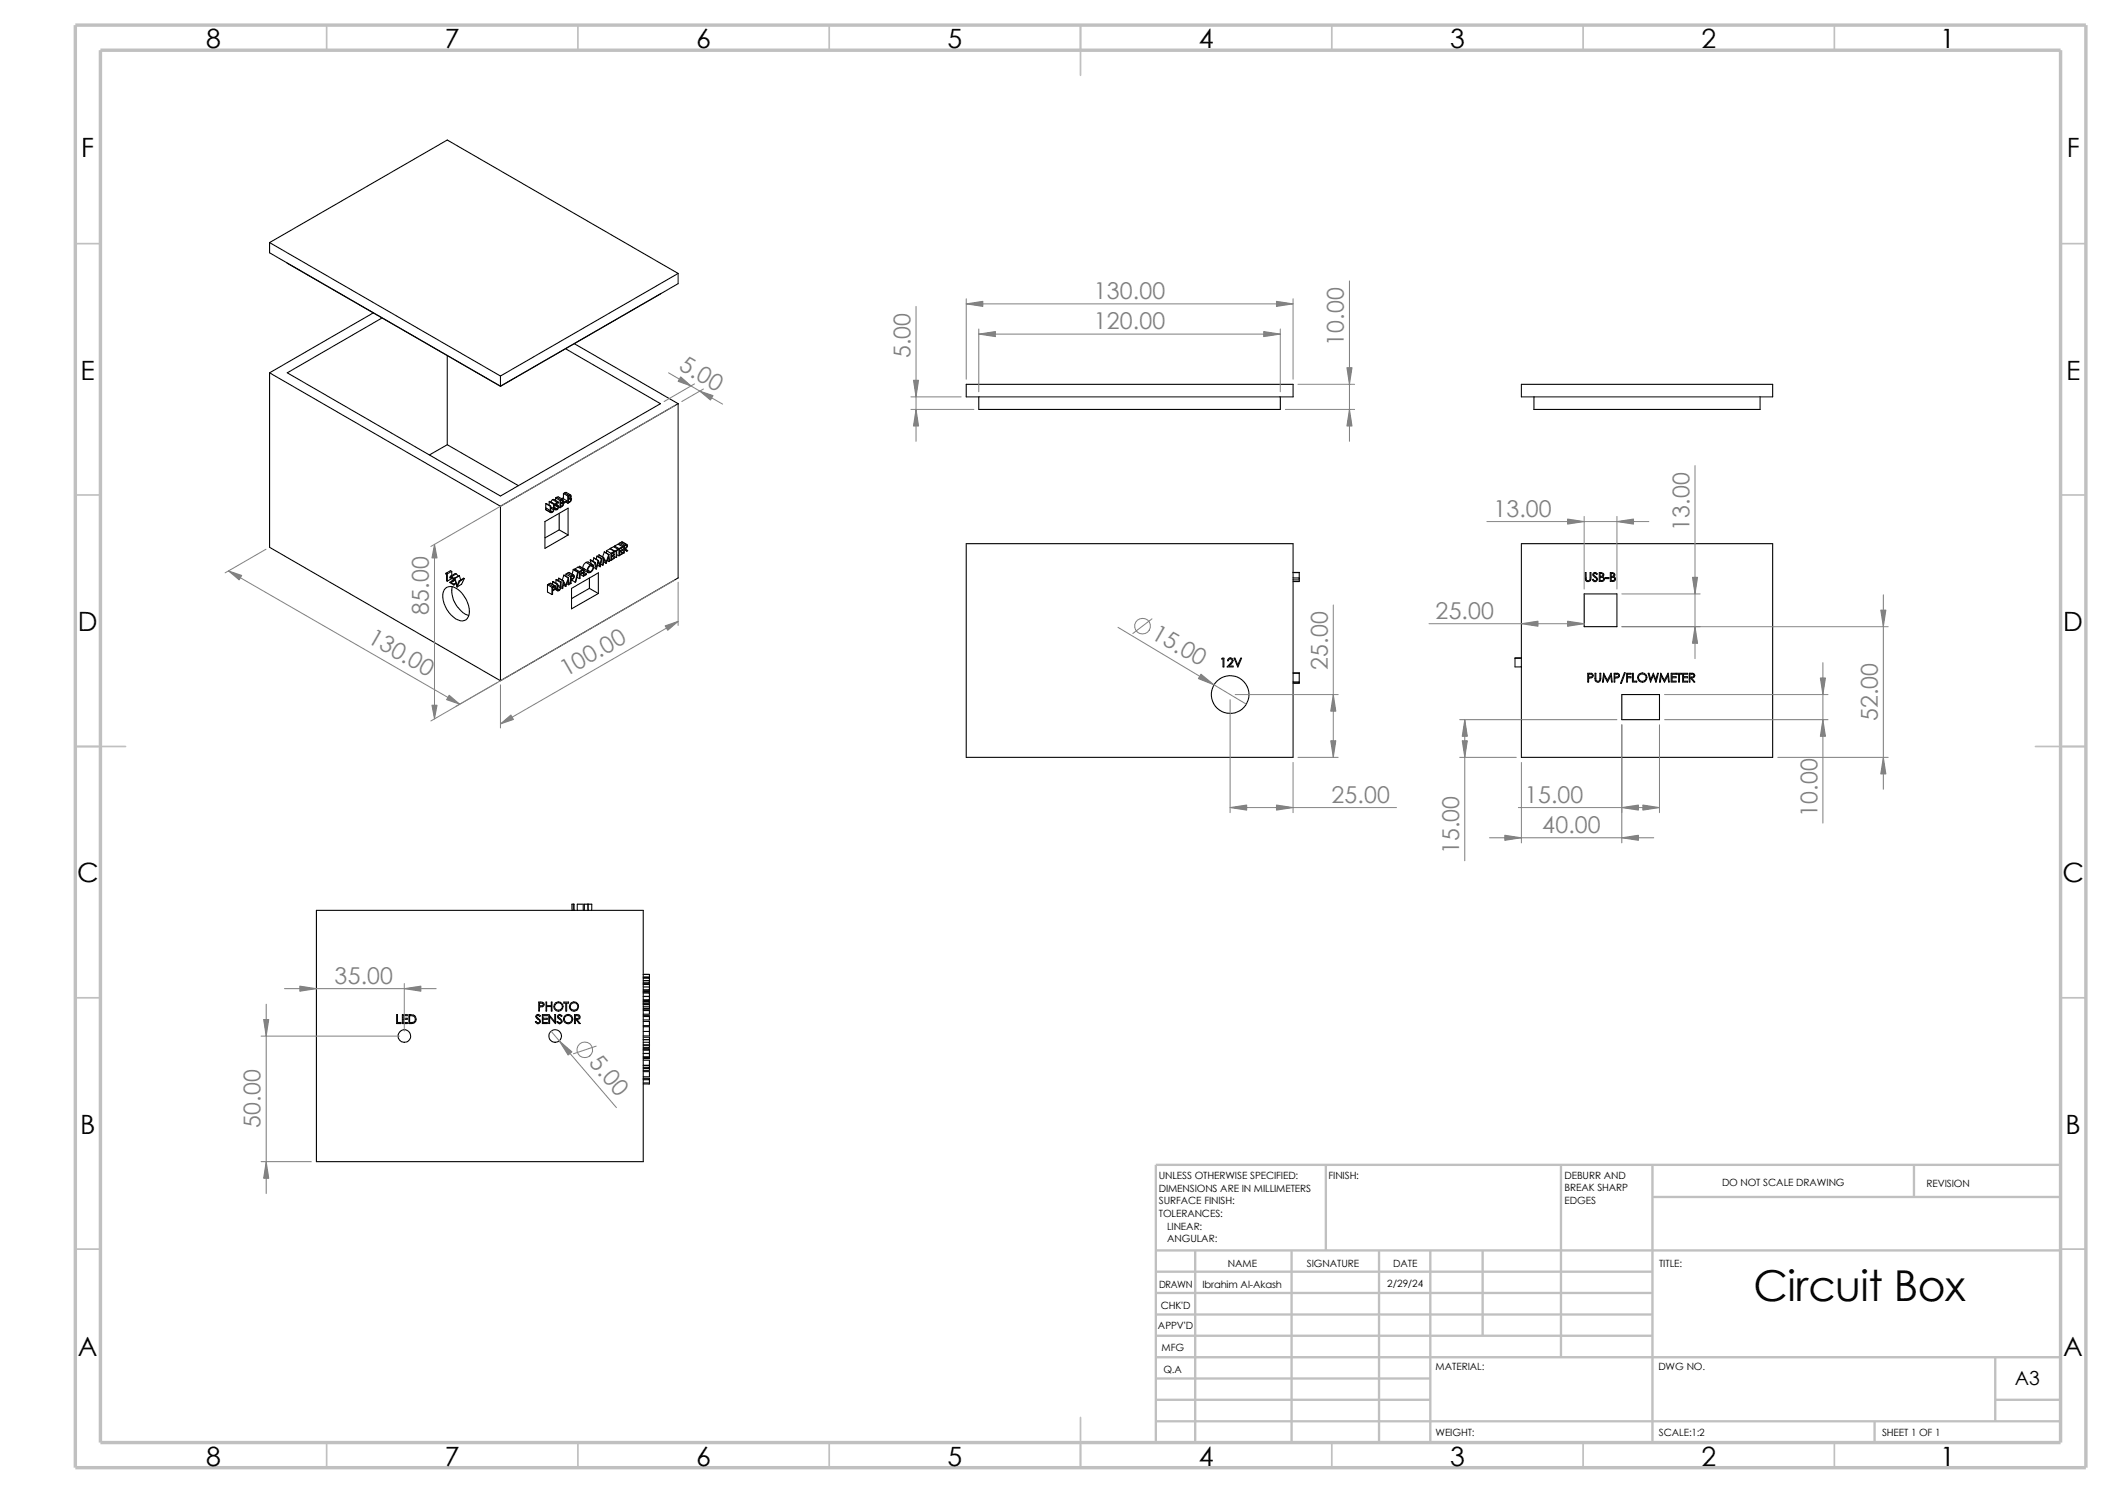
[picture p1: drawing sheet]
<svg xmlns="http://www.w3.org/2000/svg" width="420mm" height="297mm" viewBox="0 0 420 297" stroke-linecap="round" stroke-linejoin="round" font-family="sans-serif">
<g fill="none" stroke="#c0c0c0" stroke-width=".34">
<path d="M65 5v5M115 5v5M165 5v5M215 5v10M265 5v5M315 5v5M365 5v5M15 48.5h5M410 48.5h5M15 98.5h5M410 98.5h5M15 148.5h10"/>
<path d="M405 148.5h10M15 198.5h5M410 198.5h5M15 248.5h5M410 248.5h5M65 287v5M115 287v5M165 287v5M215 282v10M265 287v5M315 287v5M365 287v5"/>
</g>
<g fill="none" stroke="#c0c0c0" stroke-width=".47">
<path d="M263.8 231.7v17.1M310.6 231.7v38.3M328.8 231.7v55.3M328.8 238.1h81.2M380.8 231.7v6.4M410 231.7h-180v55.3M230 248.8h180M230 253h98.8M230 257.2h98.8M237.8 248.8v38.2M257 248.8v38.2M274.4 248.8v38.2"/>
<path d="M284.6 248.8v38.2M295 248.8v16.9M230 265.7h98.8M230 278.5h54.6M230 261.5h98.8M230 274.2h54.6M230 270h180M397 278.5h13M397 270v12.7M230 282.7h180M373 282.7v4.3"/>
</g>
<path d="M15 5h400v287h-400zM20 10h390v277h-390z" fill="none" stroke="#c0c0c0" stroke-width=".68" stroke-linecap="butt"/>
<g fill="none" stroke="#000" stroke-width=".21">
<path d="M53.6 48.3v2l46 26.5M53.6 48.3l46 26.5M53.6 48.3l35.4-20.4 45.9 26.5M57.1 52.4h.1M131.4 58.5h.1M134.9 54.4l-35.3 20.4M134.9 54.4v2l-35.3 20.4M53.6 74.2v34.7l46 26.5M53.6 74.2l46 26.5M74.3 62.2l-20.7 12M76 63.2l-18.9 11 42.5 24.5 31.8-18.4-18.9-10.9M89 70.7v17.8"/>
<path d="M99.6 74.8v2M99.6 76.8h.1M114.3 68.4l20.6 11.9M192.2 76.5h65.1v2.5h-65.1zM194.7 79v2.4h60v-2.4M302.7 76.5h50v2.5h-50zM305.2 79v2.4h45v-2.4M89 88.5l14.1 8.1M89 88.5l-3.6 2M109.3 99.8l.1-.1 .8 .5M109.3 99.8v.7M109.3 99.8l.9 .5"/>
<path d="M109.9 99.4h.3l.9 .5M109.9 99.4l-.3 .5 .9 .5M109.9 99.4l.9 .5M110.5 99.1v.5M110.5 99.1l.9 .5M110.8 98.9l.3-.1 .9 .6M110.8 98.9l-.3 .2M110.8 98.9l.9 .5M110.8 99.9l-.3 .5M110.8 99.9h.4l-.2 .2M111.4 99.6v1.4M111.5 99.9l.6 .3"/>
<path d="M111.7 99.4h.4l-.1 .5a.71 .71 0 0 1-.6 1.1M111.7 99.4l-.3 .2M111.7 99.2l.2-.1 .9 .5M111.8 99.5l.1 .2M111.9 99.7l-.3 .4M111.9 99.7v-.2l-.4 .2 .1 .4M111.9 99.9h.2M112 99.9l.3 .1M112 99.7l.3 .2M112.1 98.2v1M112.1 98.2l.9 .5M112.3 99.9v.1"/>
<path d="M112.4 98h.2l.9 .5M112.4 98l-.3 .2M112.4 98l.8 .6M112.6 99.9l.4 .2M112.8 99.6l-.5 .3M112.8 99.6l-.5 .4M113 98.7v1.4M113.1 99.1l.1 .1M113.1 99.7l.1 .1M113.1 99.1l.5 .3M113.2 98.6l.3-.1 .1 .3-.1 .3h.1a.71 .71 0 0 1-.6 1M113.2 98.6l-.2 .1"/>
<path d="M113.3 98.6l.2 .1M113.5 98.7l-.3 .5M113.5 98.7l-.1-.1-.3 .2 .1 .4M113.5 99l.1 .1M113.6 99.4l-.1 .3-.3 .1M113.6 99.4l-.1-.2-.4 .2v.5l.1-.1M134.9 80.3v34.7l-35.3 20.4M134.9 80.3l-35.3 20.4M88.6 117.1a1.87 1.87 0 0 1 2.5 .2 5.4 5.4 0 0 1 2.1 5.3 1.44 1.44 0 0 1-2.1 .7 5.5 5.5 0 0 1-2.9-5.5zM88.7 114l.3 .2M88.7 114v.2l.2 .1v1.2l.1 .1M89 114.2v1.4"/>
<path d="M89.7 115.9l.6 .3M89.9 114.7l-.2-.1-.2 .1v.2l.1 .1M89.9 114.7l.3 .3 .1 .3M89.9 114.8l.3 .5-.7 .6 .8 .5M89.9 114.8h-.2l-.1 .2M89.9 113.7v.8M89.9 114.8v.3l-.9 .5M89.9 113.7l-.3-.2-.9 .5M89.9 114.8l-.3 .2M89.9 113.7l-.9 .5M90 116.7a5.4 5.4 0 0 0 3.3 5.8M90 115.7l.5-.3-.8 .5"/>
<path d="M90 115.7l-.3 .2M90.3 115.3l-.3 .4M90.3 116.2v.2M90.4 115l.1 .1M90.4 115l.5 1.8M90.5 115.2l-.2 .1M90.5 115.1l.4 1.4 .5-.9M90.7 116l-.4 .2M90.7 116.1l-.4 .3M90.8 114.2l.3 .4M90.8 114.2l-.3-.1-.9 .5M90.8 114.2l-.9 .5"/>
<path d="M90.9 116.8h.1M91.4 115.6h.1M91.4 114.6l.3 .8M91.4 114.6l-1 .4M91.4 114.6l-.9 .5M91.5 115.6l-.6 1.2M92.4 115.1l-.6 1.1-.9 .6M92.4 115.1l-.2-.1-.8 .6M92.4 115.1l-.9 .5M99.6 100.7v34.7M108.4 103.8l4.6-2.7v5.3l-4.6 2.7zM108.6 101.3l1 .7"/>
<path d="M108.6 101v.3M108.6 100.2l1 .5M108.6 100.2v.8M108.6 100.2l.9 .5M108.6 101l.9 .6M108.6 101.3l.9 .6M108.9 116.3v1.5l.9 .5M108.9 116.3l.9 .5M109.2 116.2l.9 .5M109.2 116.2l-.3 .1M109.5 116l1 .6M109.5 116l-.3 .2"/>
<path d="M109.5 101.6v.3M109.5 100.7v.9M109.5 116l.8 .5M109.6 100.7v1M109.6 101.7l.1 .2 .2-.1M109.6 100.8l.6 .4M109.6 100.7h-.1M109.6 101.6l.3 .2M109.6 101.1l.5 .3M109.8 116.8v1.5M109.9 117.1l.3 .2M109.9 115.7l1.1 .5"/>
<path d="M109.9 115.7v.5M109.9 115.7l.9 .5M110.1 116.7l-.3 .1M110.1 101.4l-.2 .4M110.2 101.2l-.1 .2M110.2 100.3v.9M110.2 100.2a1.6 1.6 0 0 1-.3 1.7h-.4M110.2 100.4l.4 .2zM110.2 101.2l.4 .2M110.2 100.2v.1M110.2 101l.3 .2M110.2 101.2l.2 .1"/>
<path d="M110.2 100.9l.6 .4M110.2 100.4l.8 .5M110.3 116.8h.1M110.3 116.5l-.2 .2M110.3 116.5a.4 .4 0 0 1 .3 .4 .4 .4 0 0 1-.3 .4l-.4 .3v.6l-.1 .1M110.4 117.2l.6 .3M110.4 116.8v.3l-.2 .2M110.4 116.8v-.1l-.5 .2v.5l.3-.1M110.4 117.2l.5 .2M110.5 101.2l.3 .1M110.5 100.4l.1 .2M110.5 117l.3 .1"/>
<path d="M110.5 101.2l-.1 .1M110.6 100.3l.6 .5M110.6 100.3l.4 .3M110.6 115.4l.1-.1 .9 .5M110.6 115.4v.6M110.6 115.4l.9 .5M110.7 100.6l.3 .2M110.8 117.1l.1 .3M110.8 116.2v.9M110.9 100l.1 .1M110.9 100.7l.1 .1M111 116.2v1v.2l.2-.1"/>
<path d="M111 116.4l.5 .3M111 116.2h-.2M111 117.2l.2 .1M111 116.6l.5 .4M111 100.8v.1M111 100.9l-.2 .4M111 100.1l-.2-.1-.2 .3M111.2 100.8l-.2 .5-.3 .1-.3-.1M111.2 115v.1M111.2 115.1l-.1 .4M111.2 100.8l.2 .2M111.2 115.1l.9 .5"/>
<path d="M111.2 115l.9 .5M111.3 105.4l1.7 1M111.3 105.4l-2.9 1.6M111.3 102.2v3.2M111.5 117l-.3 .3M111.5 116.7v.3M111.5 115.9v.8M111.5 100l.1 .1M111.5 100.6l.2 .1M111.6 116.9l.3 .2M111.6 115.8a1.76 1.76 0 0 1-.3 1.7l-.3 .1-.1-.2M111.6 115.8l-.1 .1"/>
<path d="M112.1 100.2l-.4 .5M112.1 100.2l-.1-.1-.5 .1v.6l.2-.1M112.1 115.6l-.2 1.5M112.1 115.5v.1M112.1 116.4l.5 .3M112.2 114.4l.9 .5M112.2 114.4l-.4 1M112.2 114.4l.9 .6M112.6 116.7h.1M112.6 116.7l-.5-.8-.2 1.2M112.6 114.2v.5M112.6 114.2l.9 .5"/>
<path d="M112.8 116.1l.4 .2M112.9 114l-.3 .2M112.9 114l.8 .6M113.1 114.9v.1M113.1 115l-.5 1.4-.5-.9M113.1 114.9l.1 1.4M113.2 113.9l1 .5M113.2 113.9l-.3 .1M113.2 116.3l-.2-.9-.4 1.3M113.2 113.9l.8 .5M113.2 116l.3 .1M113.5 114.7v1.4"/>
<path d="M113.6 115l.2 .1M113.7 115.4l.7 .4M113.7 117.1l5.3-3.1v4.1l-5.3 3zM113.7 114.6l-.2 .1M114 114.6l.2 .1M114 114.4l-.3 .2M114 114.4a.38 .38 0 0 1 .3 .4 .38 .38 0 0 1-.3 .3l-.4 .3v.7h-.1M114 113.3l.2-.1 .9 .6M114 113.3l-.2 .9M114 113.3l.9 .5M114.2 114.7l-.4 .4M114.2 114.7l-.2-.1-.4 .2v.5l.2-.2"/>
<path d="M114.4 113.2l.6-.4 .9 .5M114.4 113.2v.2M114.4 113.2l.9 .5M114.8 114.9l.5 .2M114.9 113.8l-.5 2M115.1 113.8l-.7 2M115.1 113.8h-.2M115.2 112.7l1 .5M115.2 112.7v.2M115.2 112.7l.9 .5M115.3 113.7v1.4M115.5 113.7l.4 .2"/>
<path d="M115.5 114.3l.6 .3M115.9 113.3l-.6 .4M115.9 113.3v.2l-.5 .3v.4l.5-.3M115.9 113.9v.2l-.5 .2v.8h-.1M116.1 113.2v1.4M116.2 113.5l.8 .4M116.2 113.2h-.1M116.2 113.2v1.2l.5-.2M116.2 113.2l.6 .3M116.2 113.9l.5 .3M116.6 111.9a1.21 1.21 0 0 0-.6 1.1M116.6 111.9l.9 .5"/>
<path d="M116.7 114.2v.1l-.6 .3M116.9 113.4l.6 .3M117.1 111.8h-.2l-.3 .1M117.1 111.8l.8 .6M117.3 117.1l1.7 1M117.3 117.1l-3.6 2M117.3 115v2.1M117.4 111.4l1 .5M117.4 111.4l.2 .7M117.4 111.4l.9 .5M117.5 112.4a1.37 1.37 0 0 0-.7 1.1M117.5 112.5l-.4 .5a.55 .55 0 0 0 0 .8l.4-.1"/>
<path d="M117.5 112.5h.3l.2 .3M117.5 112.4l.2-.1 .3 .1a1.09 1.09 0 0 1-1 1.5l-.2-.4M117.5 112.5l.5 .3M118 112.8l-.1 .5-.4 .4M118.1 112.9l.5 .3M118.2 111h.1M118.2 111l-.2 .6M118.2 111l.8 .5M118.3 111.9l.3 1.3M118.4 111.9h-.1M118.7 110.7l1.1 .4M118.7 110.7l-.1 .6"/>
<path d="M118.7 110.7l.9 .5M118.9 112.4l.5 .3M119 111.5l-.3 1.3-.3-.9M119 111.5h.1M119.2 110.4l.9 .5M119.2 110.4l-.1 .3M119.4 112.7l-.4-.9-.4 1.4M119.5 112.2l.4 .2M119.6 111.2l-.2 1.2-.4-.9M119.8 111.1l-.2 .1M119.8 111.1l-.4 1.6M120.1 110.9l-.2 1.5"/>
<path d="M120.1 110.9h.1M120.1 111.8l.5 .3M120.2 109.8h.1M120.2 109.8l-.3 1M120.2 109.8l.9 .5M120.6 112.1l-.5-.8-.1 1.1h-.1M120.6 109.6l.8-.4 .8 .5M120.6 109.6v.4M120.6 109.6l.9 .5M120.8 111.5l.4 .2M121.1 110.3l-.5 1.5-.5-.9M121.1 110.3h.1"/>
<path d="M121.1 110.3l.2 1.3-.1 .1M121.2 111.7l-.1-1-.5 1.4M121.2 111.3l.3 .2M121.4 109.1l.7-.3 .9 .5M121.4 109.1v.1M121.4 109.1l.9 .5M121.5 110.1v1.4M121.8 110.7l.4 .3M121.8 110l.4 .2M122 110.5l.6 .4M122.2 109.7l-.7 .4M122.2 109.7l-.5 .5v.4l.5-.4"/>
<path d="M122.2 110.2v.2l-.5 .3v.6l.5-.3M122.2 111l-.7 .5M122.2 109.7l.1 .1M122.3 108.6l.7-.4 .9 .6M122.3 108.6v.2M122.3 108.6l.8 .5M122.3 109.6v.2M122.3 109.8l.3-.2v1.3M122.7 110.3l.4 .3M123 109.3l-.7 .3M123 109.3l-.3 .3-.1 1.3M123.1 109.1v1.5"/>
<path d="M123.2 108.1v.3M123.2 108.1l.9 .5M123.4 109.7l.5 .3M123.4 107.9l-.2 .2M123.4 107.9l.9 .6M123.5 109.1l.4 .2M123.5 109.7l.6 .3M123.7 107.8l1.1 .5M123.7 107.8l-.3 .1M123.7 107.8l.9 .5M123.9 108.8v.1l-.6 .3v.4l.6-.3M123.9 108.8l-.8 .3"/>
<path d="M123.9 109.3v.2l-.6 .3v.6l.6-.4M123.9 110v.2l-.8 .4M124.1 108.6v1.4M124.2 108.9l.2 .2M124.2 109.3v.7h-.1M124.2 109.3l.5 .3M124.3 108.5l-.2 .1M124.5 108.5l.3 .1M124.6 108.3l-.3 .2M124.6 108.3l.2 .1v.3l-.4 .5 .5 .4h-.2M124.8 108.6l-.4 .5M124.8 108.6l-.2-.1-.4 .2v.5l.2-.1"/>
<path d="M192.2 108.2h65.1v42.5h-65.1zM257.3 115h1.2v.4M257.3 115.4h1.2M257.3 113.9h1.2M258.5 115.4v.3h-1.2M258.5 113.9v1.2M302.7 108.2h50v42.5h-50zM315.2 118.2h6.5v6.5h-6.5zM315.4 113.9h.2v1.3l.1 .3h.4l.2-.1 .1-1.5h.1v1.1a.59 .59 0 0 1-.5 .7 .59 .59 0 0 1-.6-.7zM317.1 114l.4-.1 .3 .3-.1 .1-.2-.2a.27 .27 0 0 0-.4 .1 .27 .27 0 0 0 .2 .4l.4 .3a.48 .48 0 0 1 0 .7 .48 .48 0 0 1-.7 0l-.2-.3 .1-.1 .2 .2a.3 .3 0 0 0 .4 .1 .3 .3 0 0 0 .1-.4l-.7-.7zM318.2 113.9h.3a.45 .45 0 0 1 .6 .3 .45 .45 0 0 1-.2 .5 .48 .48 0 0 1 .3 .6 .48 .48 0 0 1-.6 .4h-.4zM318.3 114.9a.41 .41 0 0 1 .6 0 .41 .41 0 0 1 0 .5l-.6 .1z"/>
<path d="M318.3 114.1l.6 .1a.41 .41 0 0 1-.6 .5zM319.4 114.9h.7v.2h-.7zM320.4 113.9h.3a.46 .46 0 0 1 .5 .3 .46 .46 0 0 1-.1 .5 .49 .49 0 0 1 .3 .6 .49 .49 0 0 1-.6 .4h-.4zM320.5 114.9a.41 .41 0 0 1 .6 0 .41 .41 0 0 1 0 .5l-.6 .1zM320.5 114.1l.6 .1a.41 .41 0 0 1-.6 .5zM243.2 130.9h.3v1.8h-.2v-1.6h-.2zM244.4 131a.59 .59 0 0 1 .9 .2 .59 .59 0 0 1-.3 .8l-.5 .5h.8v.2h-1.2a1.99 1.99 0 0 0 1.1-1.3 .38 .38 0 0 0-.4-.3 .38 .38 0 0 0-.4 .3h-.2zM245.5 130.9h.2l.6 1.4 .5-1.4h.2l-.7 1.8zM257.3 133.9h1.2v1.8h-1.2M257.3 133.9h1.2M257.3 135.7h1.2M258.5 135.8v.1h-1.2"/>
<path d="M301.4 130.9h1.3M302.7 130.9h-1.3v1.8h1.3M315.9 133.9h.3a.53 .53 0 0 1 .8 .5 .53 .53 0 0 1-.8 .5h-.1v.8h-.2zM316.1 134.1h.3a.32 .32 0 0 1 .4 .3 .32 .32 0 0 1-.4 .3h-.3zM317.3 133.9h.2v1.3l.2 .3 .2 .1 .4-.3v-1.4h.2v1.1a.59 .59 0 0 1-.6 .7 .59 .59 0 0 1-.6-.7zM319.1 133.9h.1M319.1 133.9l.7 1.4 .7-1.4 .3 1.8h-.2l-.1-1.3-.7 1.3-.6-1.3-.2 1.3h-.2zM321.1 133.9h.4a.52 .52 0 0 1 .7 .6 .52 .52 0 0 1-.8 .4h-.1v.8h-.2zM321.3 134.1h.3a.32 .32 0 0 1 .4 .3 .32 .32 0 0 1-.4 .3h-.3zM322.7 138.2h7.5v5h-7.5zM323.2 133.9h.1l-.7 2h-.2zM323.6 133.9h.9v.2h-.7v.5h.7v.2h-.7v.9h-.2z"/>
<path d="M324.8 133.9h.2v1.6h.6v.2h-.8zM328.4 135.7h.1M328.9 133.9l-.5 1.3-.3-1.3h-.2l.5 1.8M328.9 133.9h.1M328.9 133.9l.5 1.3 .4-1.3h.1l-.4 1.8-.6-1.4-.5 1.4M330.4 133.9h.1M330.4 133.9l.7 1.4 .8-1.4 .2 1.8h-.1l-.2-1.3-.6 1.3-.7-1.3-.2 1.3h-.1zM332.5 133.9h1v.2h-.8v.5h.8v.2h-.8v.7h.8v.2h-1zM333.6 133.9h.9v.2h-.4v1.6h-.1v-1.6h-.4zM334.8 133.9h.9v.2h-.8v.5h.8v.2h-.8v.7h.8v.2h-.9zM336.1 133.9h.3a.5 .5 0 0 1 .8 .4 .5 .5 0 0 1-.7 .6l.7 .8h-.2l-.7-.8h-.1v.8h-.1zM336.2 134.1h.3a.33 .33 0 0 1 .5 .3 .33 .33 0 0 1-.5 .3h-.3z"/>
<path d="M114 179.9v1.2M117 179.9v1.2M62.9 181.1h65.1v50h-65.1zM107.2 199.3h.3a.5 .5 0 0 1 .8 .4 .5 .5 0 0 1-.6 .6h-.4v.8h-.1zM107.3 199.6h.6l.2 .4-.8 .1zM108.6 199.3h.2v.8h.9v-.8h.1v1.8h-.1v-.9h-.9v.9h-.2zM112.2 199.3h.9v.3h-.4v1.5h-.1v-1.5h-.4zM113.8 181.1v-1.2h.4v1.2M114.9 181.1v-1.2h1.1v1.2M116.2 181.1v-1.2h1.5v1.2M128 195.7l1.2 .1v.5M128 193.8h1.2v.6"/>
<path d="M128 199.6h1.2v.3M128 196.3h1.2M128 196.9h1.2M128 199.7h1.2M128 199.1h1.2M128 199.2h1.2M128 198.2h1.2M128 198.9h1.2M128 197.6h1.2M128 197.4h1.2M128 197.2h1.2M128 194.4h1.2"/>
<path d="M128 194.5h1.2M128 199.9h1.2M128 194.6h1.2M128 195.1h1.2M128 199.3h1.2M128 197.1h1.2M129.2 196.3v.6M129.2 199.9v.4M129.2 194.6v.5M129.2 195.1v.3h-1.2M129.2 195.2v.5M129.2 199.3v.2"/>
<path d="M129.2 194.4v.2M129.2 196.9v2.4M78.9 201.8h.2v1.6h.7v.2h-.9zM80.1 201.8h.9v.3h-.8v.5h.8v.2h-.8v.6h.8v.2h-.9zM81.4 201.8h.3a.9 .9 0 0 1 1.1 .8 .9 .9 0 0 1-.9 1h-.5zM81.5 202.1a.73 .73 0 0 1 1 .3 .73 .73 0 0 1-.5 1h-.5zM106.8 201.9l.3-.1 .4 .3-.1 .1-.2-.1a.24 .24 0 0 0-.4 0 .24 .24 0 0 0 .1 .3l.5 .5a.51 .51 0 0 1-.2 .7 .51 .51 0 0 1-.7-.3l.1-.1 .2 .2a.34 .34 0 0 0 .4 0 .34 .34 0 0 0 .1-.4l-.7-.6zM107.9 201.8h1v.3h-.9v.5h.9v.2h-.9v.6h.9v.2h-1zM109.2 201.8l1.2 1.4v-1.4h.1v1.8l-1.2-1.4v1.4h-.1zM111.1 201.9l.4-.1 .3 .3-.1 .1-.3-.2a.24 .24 0 0 0-.3 .1 .24 .24 0 0 0 .1 .3l.5 .5a.47 .47 0 0 1-.1 .6 .47 .47 0 0 1-.6 0l-.2-.2 .2-.1 .1 .2a.34 .34 0 0 0 .5 0 .34 .34 0 0 0 0-.4l-.6-.5-.1-.3zM114.3 201.8h.3a.53 .53 0 0 1 .8 .4 .53 .53 0 0 1-.6 .6l.6 .8h-.2l-.6-.8h-.1v.8h-.2zM114.5 202.1h.6l.1 .4-.7 .1z"/>
<path d="M128 204.3h1.2v.9M128 202.1h1.2v.8h-1.2M128 201h1.2M128 200.9h1.2v.9h-1.2M128 203.2h1.2v.8h-1.2M128 206.3h1.2v2.1h-1.2M128 208.6h1.2v2h-1.2M128 210.9h1.2v1h-1.2M128 212h1.2v.9h-1.2M128 213.2h1.2v1h-1.2M128 214.5h1.2v1.1h-1.2M128 205.2h1.2"/>
<path d="M128 214.8h1.2M128 215.4h1.2M128 214.7h1.2M128 212.6h1.2M128 212.4h1.2M128 210.4h1.2M128 210.2h1.2M128 209.6h1.2M128 209.5h1.2M128 208.9h1.2M128 208.7h1.2M128 207.9h1.2"/>
<path d="M128 207.3h1.2M128 206.8h1.2M128 202.2h1.2M128 200.3h1.2M129.2 205.2v.9h-1.2M129.2 200.3v.3h-1.2"/>
<circle cx="244.7" cy="138.2" r="3.8"/>
<circle cx="326.7" cy="134.8" r=".76"/>
<circle cx="326.7" cy="134.8" r=".93"/>
<circle cx="80.5" cy="206.1" r="1.24"/>
<circle cx="110.5" cy="206.1" r="1.25"/>
<circle cx="111.1" cy="200.2" r=".92"/>
<circle cx="111.1" cy="200.2" r=".74"/>
<circle cx="113" cy="202.7" r=".76"/>
<circle cx="113" cy="202.7" r=".93"/>
<circle cx="114.2" cy="200.2" r=".92"/>
<circle cx="114.2" cy="200.2" r=".74"/>
</g>
<g fill="none" stroke="#808080" stroke-width=".2">
<path d="M192.2 59.4v16M257.3 59.4v16M268.5 55.9v31.9M133 74.2l10.8 6.2M138.2 76.4l-6.1 3.5M140 77.4l-4.4 2.5M181.2 79h10M182.2 61v26.8M192.2 60.5h65.1M194.7 66.5h60M194.7 65.4v12.5M254.7 65.4v12.5"/>
<path d="M258.2 76.5h11.3M134.2 80.7l-48.5 28M181.2 81.4h12.6M255.7 81.4h13.8M337.2 92.6v38.4M45.5 113.6l45.9 26.5M52.9 109.3l-8.1 4.7M86.4 108.3v34.7M134.2 115.4l-48.5 28M134.9 115.8v8.6M295.8 103.8h32.2M315.2 102.7v14.5"/>
<path d="M321.7 102.7v14.5M322.7 118.2h15.5M374.7 118.3v38.7M98.9 135.8l-8.2 4.7M99.6 136.2v8.6M134.9 123.6l-35.3 20.4M222.4 124.8l25.5 15.3M229.2 123.1l-3.8 2.9M244.7 139.2v22.5M245.7 138.2h20.5M265.3 120.4v30.3M284.3 124.1h30.9"/>
<path d="M322.7 124.7h53M331.2 138.2h32.5M362.7 131.8v31.9M257.3 151.7v10M258.2 150.7h8M290.4 143.2h31.3M290.4 150.7h11.3M291.4 143.2v28M302.7 151.7v16M322.7 144.2v23.5M330.2 144.2v17.5M331.2 143.2h32.5"/>
<path d="M353.7 150.7h22M244.7 160.7h33.1M296.3 166.7h32.7M302.1 160.7h28.1M53 199.8v37.6M56.6 196.7h30.2M80.4 195.7v9.4M51.9 206.1h27.6M109.6 205.1l13 15.2M118.6 208.1l-4.5 1.5M51.9 231.1h10"/>
<circle cx="227.3" cy="124.6" r="1.55"/>
<circle cx="116.3" cy="208.9" r="1.56"/>
</g>
<g fill="#808080" stroke="#808080" stroke-width=".2">
<path d="M111.3 207.1l2.5 2.2-.8 .6z"/>
<path d="M80.4 196.7l3.3-.5v1z"/>
<path d="M59.6 196.2l3.3 .5-3.3 .5z"/>
<path d="M52.5 202.8h1l-.5 3.3z"/>
<path d="M53 231.1l.5 3.3h-1z"/>
<path d="M132.3 124.5l2.6-.9-2.1 1.8z"/>
<path d="M99.6 144l2-1.8 .6 .9z"/>
<path d="M85.9 140.3h1.1l-.6 2.7z"/>
<path d="M86.4 108.3l.6 2.7h-1.1z"/>
<path d="M45.5 113.6l2.6 .9-.5 .9z"/>
<path d="M89.4 138.3l2 1.8-2.5-.9z"/>
<path d="M135.4 75l2.1 1.8-2.6-.9z"/>
<path d="M139.2 77.8l2.7 .9-.5 .9z"/>
<path d="M362.2 134.9h1l-.5 3.3z"/>
<path d="M362.7 143.2l.5 3.3h-1z"/>
<path d="M299.4 166.2l3.3 .5-3.3 .5z"/>
<path d="M322.7 166.7l3.3-.5v1z"/>
<path d="M311.9 103.3l3.3 .5-3.3 .5z"/>
<path d="M321.7 103.8l3.3-.5v1z"/>
<path d="M337.2 124.7l.5 3.3h-1z"/>
<path d="M336.7 114.9h1l-.5 3.3z"/>
<path d="M311.9 123.6l3.3 .5-3.3 .5z"/>
<path d="M302.7 124.1l3.3-.5v1z"/>
<path d="M374.2 121.4h1l-.5 3.3z"/>
<path d="M374.7 150.7l.5 3.3h-1z"/>
<path d="M322.7 160.7l3.3-.6v1.1z"/>
<path d="M326.9 160.1l3.3 .6-3.3 .5z"/>
<path d="M291.4 143.2l.5 3.3h-1z"/>
<path d="M290.9 147.4h1l-.5 3.3z"/>
<path d="M238.9 134.1l2.6 2.1-3.1-1.2z"/>
<path d="M182.2 81.4l.6 3.4h-1.1z"/>
<path d="M254 160.1l3.3 .6-3.3 .5z"/>
<path d="M244.7 160.7l3.3-.6v1.1z"/>
<path d="M192.2 60.5l3.3-.6v1.1z"/>
<path d="M254 59.9l3.3 .6-3.3 .5z"/>
<path d="M251.4 66l3.3 .5-3.3 .5z"/>
<path d="M194.7 66.5l3.3-.5v1z"/>
<path d="M268 73.2h1l-.5 3.3z"/>
<path d="M181.7 75.6h1.1l-.6 3.4z"/>
<path d="M268.5 81.4l.5 3.4h-1z"/>
<path d="M265.3 138.2l.5 3.3h-1z"/>
<path d="M264.8 147.4h1l-.5 3.3z"/>
</g>
<text font-size="8.5" x="348.9" y="258.7">Circuit Box</text>
<g font-size="5.3">
<text x="41" y="9.6">8</text>
<text x="88.5" y="9.6">7</text>
<text x="138.5" y="9.6">6</text>
<text x="188.5" y="9.6">5</text>
<text x="238.5" y="9.6">4</text>
<text x="288.5" y="9.6">3</text>
<text x="338.5" y="9.6">2</text>
<text x="386" y="9.6">1</text>
<text x="16.2" y="31.3">F</text>
<text x="411.2" y="31.3">F</text>
<text x="16" y="75.6">E</text>
<text x="411" y="75.6">E</text>
<text x="15.5" y="125.6">D</text>
<text x="410.5" y="125.6">D</text>
<text x="15.3" y="175.6">C</text>
<text x="410.3" y="175.6">C</text>
<text x="16" y="225.6">B</text>
<text x="411" y="225.6">B</text>
<text x="15.5" y="269.8">A</text>
<text x="410.5" y="269.8">A</text>
<text x="41" y="291.6">8</text>
<text x="88.5" y="291.6">7</text>
<text x="138.5" y="291.6">6</text>
<text x="188.5" y="291.6">5</text>
<text x="238.5" y="291.6">4</text>
<text x="288.5" y="291.6">3</text>
<text x="338.5" y="291.6">2</text>
<text x="386" y="291.6">1</text>
</g>
<g font-size="4.6" fill="#808080">
<text x="217.6" y="59.5">130.00</text>
<text x="217.6" y="65.5">120.00</text>
<text x="181.1" y="71.3" transform="rotate(-90 181.1 71.3)">5.00</text>
<text x="267.4" y="68.8" transform="rotate(-90 267.4 68.8)">10.00</text>
<text x="134.9" y="73.5" transform="rotate(30 134.9 73.5)">5.00</text>
<text x="297.1" y="102.8">13.00</text>
<text x="336.1" y="105.6" transform="rotate(-90 336.1 105.6)">13.00</text>
<text x="85.3" y="122.3" transform="rotate(-90 85.3 122.3)">85.00</text>
<text x="285.6" y="123.1">25.00</text>
<text x="72.9" y="127.6" transform="rotate(30 72.9 127.6)">130.00</text>
<text x="228.8" y="126.9" transform="rotate(30 228.8 126.9)">15.00</text>
<text x="112.6" y="134.8" transform="rotate(-30 112.6 134.8)">100.00</text>
<text x="264.2" y="133.3" transform="rotate(-90 264.2 133.3)">25.00</text>
<text x="373.6" y="143.5" transform="rotate(-90 373.6 143.5)">52.00</text>
<text x="264.9" y="159.7">25.00</text>
<text x="303.4" y="159.7">15.00</text>
<text x="306.8" y="165.7">40.00</text>
<text x="361.6" y="162.5" transform="rotate(-90 361.6 162.5)">10.00</text>
<text x="290.3" y="169.9" transform="rotate(-90 290.3 169.9)">15.00</text>
<text x="66.6" y="195.7">35.00</text>
<text x="117" y="211.5" transform="rotate(49 117 211.5)">5.0</text>
<text x="51.9" y="224.4" transform="rotate(-90 51.9 224.4)">50.00</text>
</g>
<text font-size="3.9" x="400.9" y="275.5">A3</text>
<g font-size="2">
<text x="230.5" y="234.6">UNLESS OTHERWISE SPECIFIED:</text>
<text x="230.5" y="237.1">DIMENSIONS ARE IN MILLIMETERS</text>
<text x="230.5" y="239.6">SURFACE FINISH:</text>
<text x="264.3" y="234.6">FINISH:</text>
<text x="311.3" y="239.5">EDGES</text>
<text x="311.3" y="234.5">DEBURR AND</text>
<text x="311.3" y="237">BREAK SHARP</text>
<text x="342.6" y="236">DO NOT SCALE DRAWING</text>
<text x="383.3" y="236.2">REVISION</text>
<text x="230.5" y="242.1">TOLERANCES:</text>
<text x="232.2" y="244.6">LINEAR:</text>
<text x="232.2" y="247.1">ANGULAR:</text>
<text x="260" y="252">SIGNATURE</text>
<text x="277.2" y="252">DATE</text>
<text x="330.1" y="252">TITLE:</text>
<text x="230.6" y="256.2">DRAWN</text>
<text x="239.2" y="256.2">Ibrahim Al-Akash</text>
<text x="244.3" y="252.1">NAME</text>
<text x="276" y="256">2/29/24</text>
<text x="230.9" y="260.4">CHK'D</text>
<text x="230.4" y="264.5">APPV'D</text>
<text x="231.1" y="268.8">MFG</text>
<text x="231.5" y="273.1">Q.A</text>
<text x="285.6" y="272.5">MATERIAL:</text>
<text x="329.9" y="272.5">DWG NO.</text>
<text x="285.6" y="285.6">WEIGHT:</text>
<text x="330" y="285.6">SCALE:1:2</text>
<text x="374.4" y="285.6">SHEET 1 OF 1</text>
</g>
</svg>
